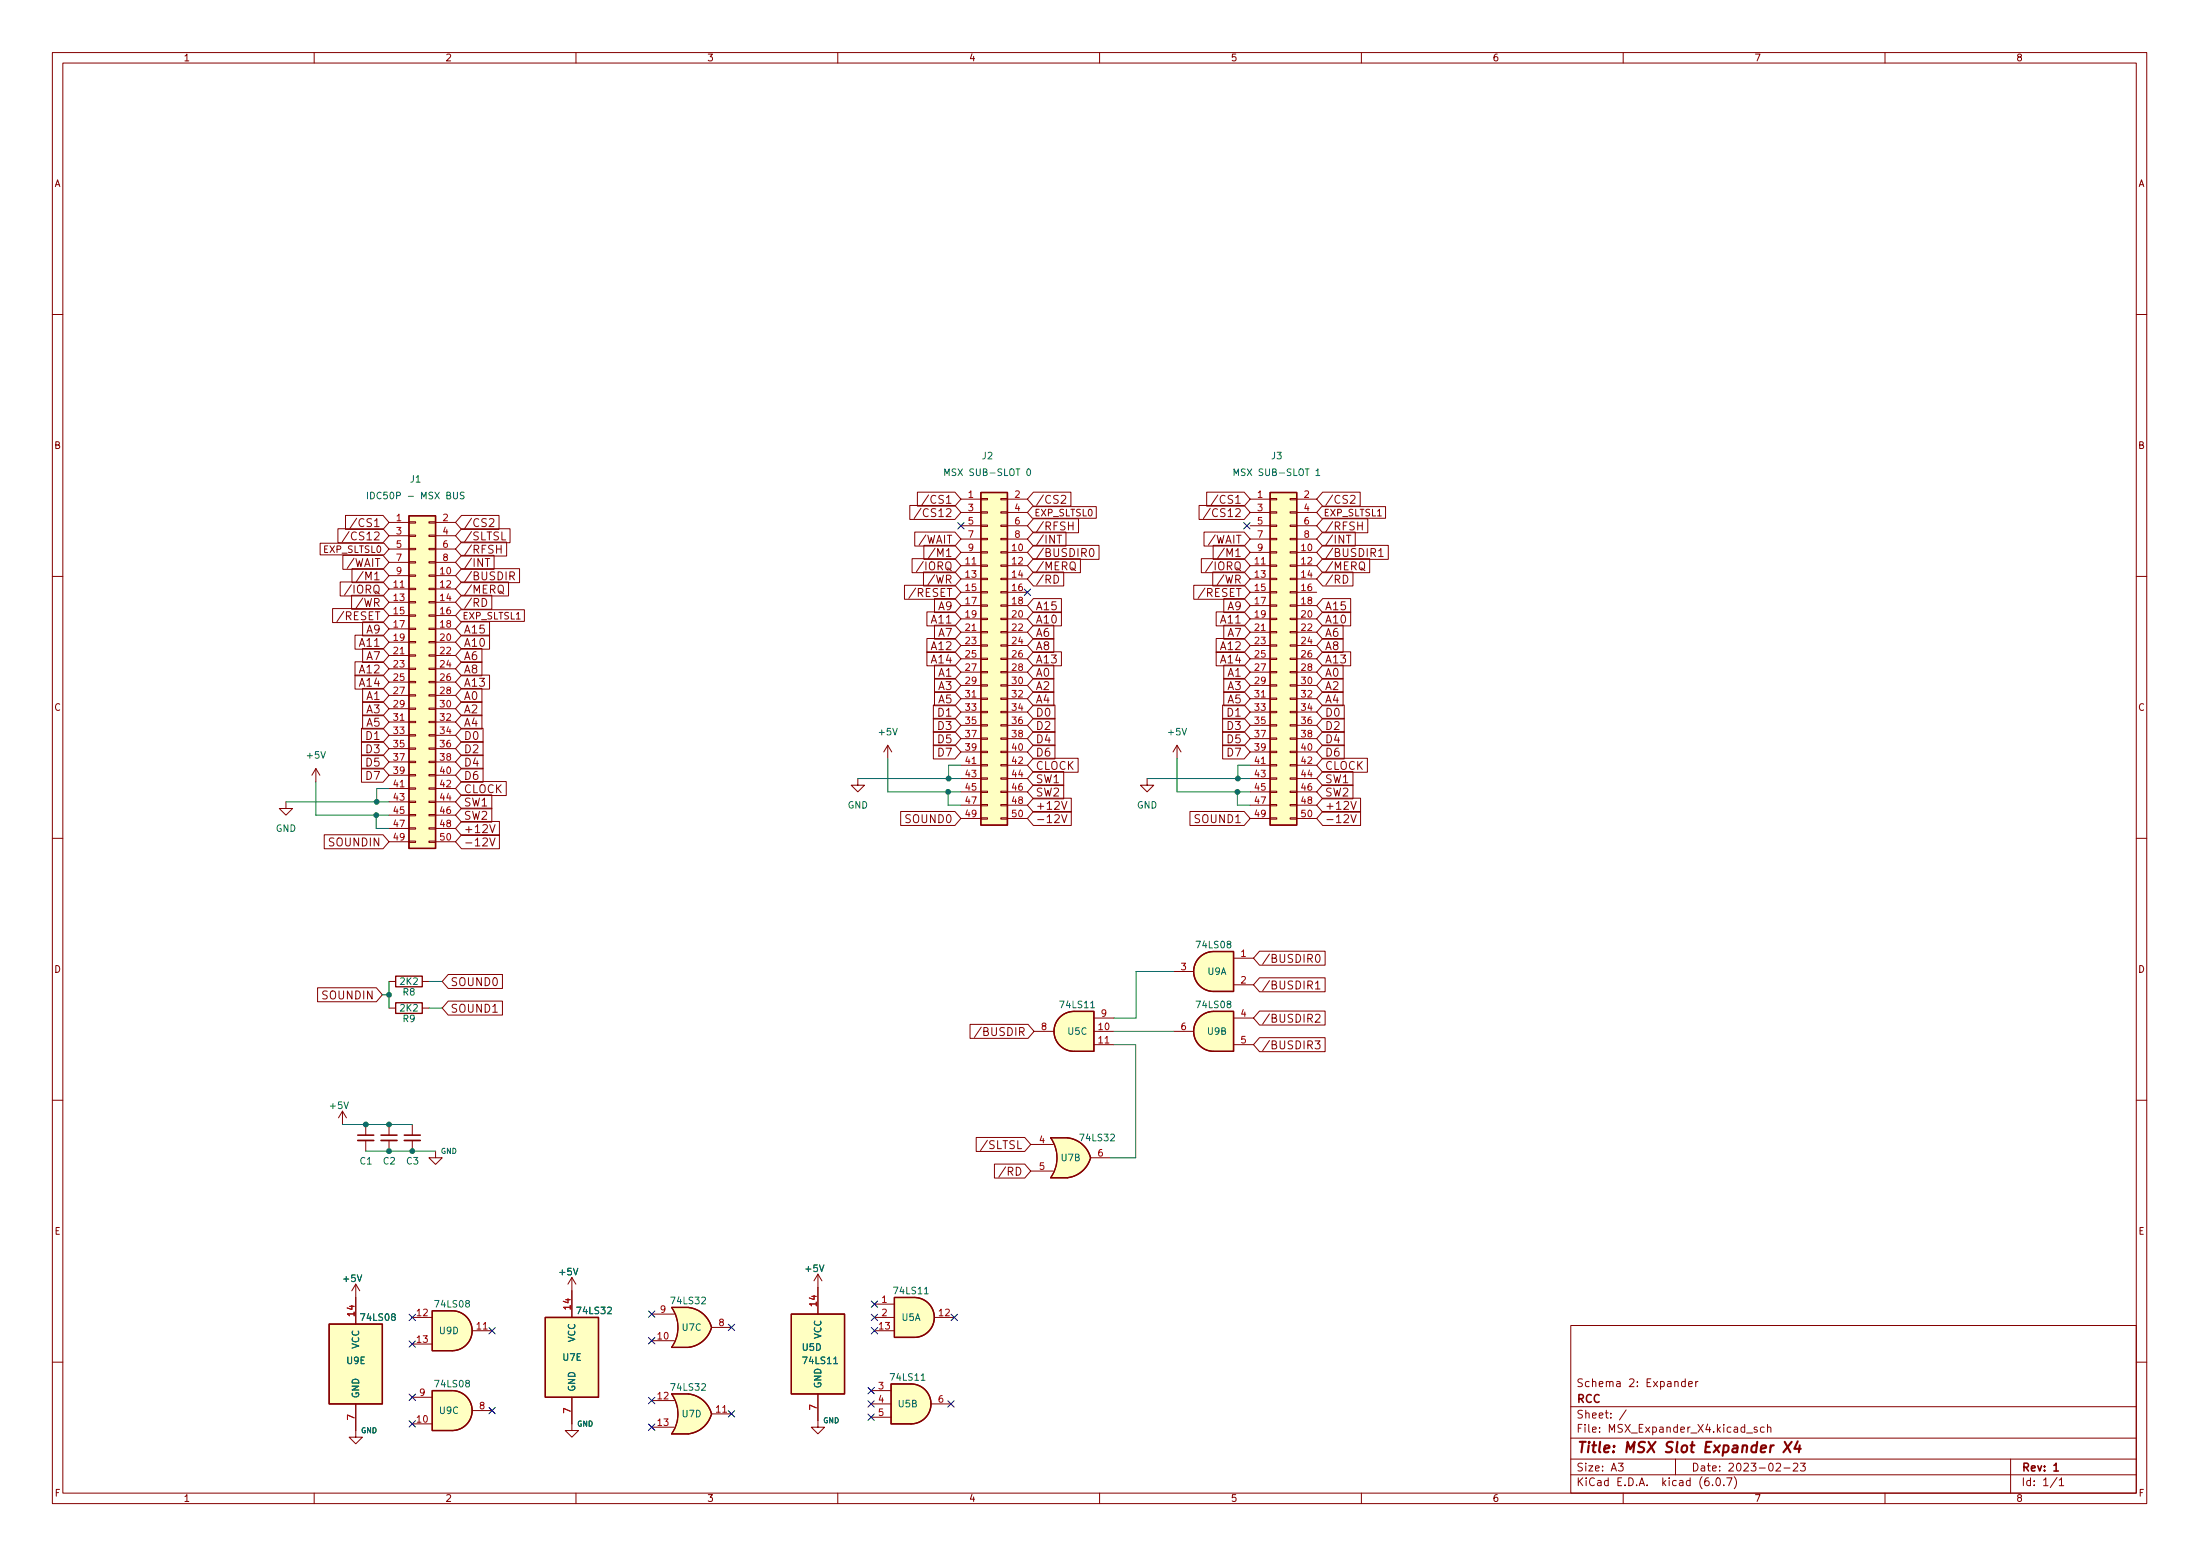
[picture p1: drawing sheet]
<svg xmlns="http://www.w3.org/2000/svg" width="420mm" height="297mm" viewBox="0 0 420 297" stroke-linecap="round" stroke-linejoin="round" font-family="sans-serif">
<g fill="none" stroke="#840000" stroke-width=".19">
<path d="M10 10h400v277h-400zM12 12h396v273h-396zM60 10v2M110 10v2M160 10v2M210 10v2M260 10v2M310 10v2M360 10v2M10 60h2M408 60h2M66 98.4h7.2l1.1 1.3-1.1 1.4h-7.2z"/>
<path d="M68.1 98.9l-1.3 2M74.3 99.7h3.8M78.1 99.6h1.3v.3h-1.3zM81.9 99.6h1.3v.3h-1.3zM83.2 99.7h3.8M88.1 98.4h7.2v2.7h-7.2l-1.1-1.4zM93.5 99.2l.5-.2 .3 .2v.2l-.9 1.1h.9M173.8 96.5h8.6l1.1 1.3-1.1 1.4h-8.6zM175.2 94h7.2l1.1 1.3-1.1 1.3h-7.2zM175.9 97l-1.3 2M177.3 94.5l-1.3 1.9M183.5 95.3h3.8"/>
<path d="M183.5 97.8h3.8M187.3 97.7h1.3v.3h-1.3zM187.3 95.2h1.3v.2h-1.3zM191.1 97.7h1.3v.3h-1.3zM191.1 95.2h1.3v.2h-1.3zM192.4 95.3h3.8M192.4 97.8h3.8M197.2 96.7h12.2v2.2h-12.2l-1-1.1zM197.4 99h8.6v2.7h-8.6l-1.2-1.3zM197.4 94h7.1v2.6h-7.1l-1.2-1.3zM202.7 94.7l.6-.1 .2 .1v.3l-.9 1.1h.9M204.9 99.6v1.6"/>
<path d="M229 96.5h8.6l1.2 1.3-1.2 1.4h-8.6zM230.5 94h7.1l1.2 1.3-1.2 1.3h-7.1zM231.1 97l-1.3 2M232.6 94.5l-1.3 1.9M238.8 95.3h3.8M238.8 97.8h3.8M242.6 97.7h1.2v.3h-1.2zM242.6 95.2h1.2v.2h-1.2zM246.4 97.7h1.2v.3h-1.2zM246.4 95.2h1.2v.2h-1.2zM247.6 95.3h3.9M247.6 97.8h3.9"/>
<path d="M252.4 96.7h12.2v2.2h-12.2l-.9-1.1zM252.6 99h8.6v2.7h-8.6l-1.1-1.3zM252.6 94h7.2v2.6h-7.2l-1.1-1.3zM257.9 94.7l.6-.1 .2 .1 .1 .3-.9 1.1h.9M260.2 99.6v1.6M10 110h2M61.1 103.7h12.2l1 1.1-1 1.1h-12.2zM63.5 116.2h9.7l1.1 1.3-1.1 1.3h-9.7zM64.5 100.9h8.7l1.1 1.4-1.1 1.3h-8.7zM65 111.1h8.2l1.1 1.3-1.1 1.4h-8.2zM65.5 106h7.7l1.1 1.4-1.1 1.3h-7.7zM66.7 101.5l-1.3 1.9"/>
<path d="M67.1 111.6l-1.3 2M67.1 113.6h6.1l1.1 1.4-1.1 1.3h-6.1zM67.2 108.6h6l1.1 1.3-1.1 1.3h-6zM69.3 118.7h3.9l1.1 1.4-1.1 1.3h-3.9zM69.4 109.1l-1.3 2M74.3 109.9h3.8M74.3 112.4h3.8M74.3 115h3.8M74.3 117.5h3.8M74.3 102.3h3.8M74.3 104.8h3.8M74.3 107.4h3.8"/>
<path d="M78.1 119.9h1.3v.3h-1.3zM78.1 117.4h1.3v.2h-1.3zM78.1 114.8h1.3v.3h-1.3zM78.1 112.3h1.3v.3h-1.3zM78.1 109.8h1.3v.2h-1.3zM78.1 107.2h1.3v.3h-1.3zM78.1 104.7h1.3v.2h-1.3zM78.1 102.1h1.3v.3h-1.3zM81.9 119.9h1.3v.3h-1.3zM81.9 117.4h1.3v.2h-1.3zM81.9 114.8h1.3v.3h-1.3zM81.9 112.3h1.3v.3h-1.3z"/>
<path d="M81.9 109.8h1.3v.2h-1.3zM81.9 107.2h1.3v.3h-1.3zM81.9 104.7h1.3v.2h-1.3zM81.9 102.1h1.3v.3h-1.3zM83.2 109.9h3.8M83.2 112.4h3.8M83.2 115h3.8M83.2 117.5h3.8M83.2 102.3h3.8M83.2 104.8h3.8M83.2 107.4h3.8M87.9 116.4h12.2v2.2h-12.2l-.9-1.1z"/>
<path d="M88.1 108.6h11.1v2.6h-11.1l-1.1-1.3zM88.1 106h6.3v2.7h-6.3l-1.1-1.3zM88.1 100.9h9.3v2.7h-9.3l-1.1-1.3zM88.1 103.5h8.7v2.6h-8.7l-1.1-1.3zM88.1 111.1h9v2.7h-9l-1.1-1.4zM88.1 113.6h5.8v2.7h-5.8l-1.1-1.3zM88.1 118.7h5.4v2.7h-5.4l-1.1-1.3zM92.1 114.2a.77 .77 0 0 1 .9 .8 .77 .77 0 0 1-.9 .8zM92.7 106.6h.8M94.8 104.8h.9M95.2 111.9a.51 .51 0 0 1 .6-.2 .51 .51 0 0 1 .3 .5v.5a.51 .51 0 0 1-.5 .6 .51 .51 0 0 1-.5-.6zM95.4 112.9l.8 .5"/>
<path d="M95.7 104.1v1.5M95.9 101.5v1.6h.7M97.4 110l.7-.1 .1-.2v-.4l-.2-.1h-.6v1.5M97.7 110l.5 .7M172.7 111.7h9.7l1.1 1.4-1.1 1.3h-9.7zM174.2 106.7h8.2l1.1 1.3-1.1 1.3h-8.2zM174.7 101.6h7.7l1.1 1.3-1.1 1.3h-7.7zM176.3 107.2l-1.3 1.9M176.4 109.2h6l1.1 1.3-1.1 1.4h-6zM176.4 104.1h6l1.1 1.3-1.1 1.4h-6zM177 116.8h5.4l1.1 1.3-1.1 1.4h-5.4zM178.5 119.4h3.9l1.1 1.3-1.1 1.3h-3.9z"/>
<path d="M178.5 114.3h3.9l1.1 1.3-1.1 1.3h-3.9zM178.6 104.6l-1.3 2M183.5 105.4h3.8M183.5 108h3.8M183.5 110.5h3.8M183.5 113.1h3.8M183.5 115.6h3.8M183.5 118.1h3.8M183.5 100.4h3.8M183.5 102.9h3.8M187.3 118h1.3v.3h-1.3zM187.3 115.5h1.3v.2h-1.3z"/>
<path d="M187.3 112.9h1.3v.3h-1.3zM187.3 110.4h1.3v.3h-1.3zM187.3 107.9h1.3v.2h-1.3zM187.3 105.3h1.3v.3h-1.3zM187.3 102.8h1.3v.2h-1.3zM187.3 100.2h1.3v.3h-1.3zM191.1 118h1.3v.3h-1.3zM191.1 115.5h1.3v.2h-1.3zM191.1 112.9h1.3v.3h-1.3zM191.1 110.4h1.3v.3h-1.3zM191.1 107.9h1.3v.2h-1.3zM191.1 105.3h1.3v.3h-1.3z"/>
<path d="M191.1 102.8h1.3v.2h-1.3zM191.1 100.2h1.3v.3h-1.3zM192.4 105.4h3.8M192.4 108h3.8M192.4 110.5h3.8M192.4 113.1h3.8M192.4 115.6h3.8M192.4 118.1h3.8M192.4 100.4h3.8M192.4 102.9h3.8M197.4 116.8h5.3v2.7h-5.3l-1.2-1.4zM197.4 109.2h5.7v2.7h-5.7l-1.2-1.4z"/>
<path d="M197.4 119.4h3.9v2.6h-3.9l-1.2-1.3zM197.4 114.3h5.3v2.6h-5.3l-1.2-1.3zM197.4 101.6h6.2v2.6h-6.2l-1.2-1.3zM197.4 104.1h12.5v2.7h-12.5l-1.2-1.4zM197.4 106.7h8.9v2.6h-8.9l-1.2-1.3zM201.3 109.8a.77 .77 0 0 1 .9 .8 .77 .77 0 0 1-.9 .7zM201.9 102.2h.8M204.1 100.4h.8M204.4 107.5a.51 .51 0 0 1 .6-.2 .51 .51 0 0 1 .4 .5v.5a.51 .51 0 0 1-.5 .5 .51 .51 0 0 1-.6-.5zM204.6 108.4l.8 .5M208.2 104.9l.2-.2a.81 .81 0 0 1 .5 .8 .81 .81 0 0 1-.5 .7l-.2-.1-.2-.4zM228 111.7h9.6l1.2 1.4-1.2 1.3h-9.6z"/>
<path d="M229.4 106.7h8.2l1.2 1.3-1.2 1.3h-8.2zM229.9 101.6h7.7l1.2 1.3-1.2 1.3h-7.7zM231.6 107.2l-1.3 1.9M231.6 109.2h6l1.2 1.3-1.2 1.4h-6zM231.7 104.1h5.9l1.2 1.3-1.2 1.4h-5.9zM232.3 116.8h5.3l1.2 1.3-1.2 1.4h-5.3zM233.7 114.3h3.9l1.2 1.3-1.2 1.3h-3.9zM233.7 119.4h3.9l1.2 1.3-1.2 1.3h-3.9zM233.8 104.6l-1.3 2M238.8 105.4h3.8M238.8 108h3.8M238.8 110.5h3.8"/>
<path d="M238.8 113.1h3.8M238.8 115.6h3.8M238.8 118.1h3.8M238.8 100.4h3.8M238.8 102.9h3.8M242.6 118h1.2v.3h-1.2zM242.6 115.5h1.2v.2h-1.2zM242.6 112.9h1.2v.3h-1.2zM242.6 110.4h1.2v.3h-1.2zM242.6 107.9h1.2v.2h-1.2zM242.6 105.3h1.2v.3h-1.2zM242.6 102.8h1.2v.2h-1.2z"/>
<path d="M242.6 100.2h1.2v.3h-1.2zM246.4 118h1.2v.3h-1.2zM246.4 115.5h1.2v.2h-1.2zM246.4 112.9h1.2v.3h-1.2zM246.4 110.4h1.2v.3h-1.2zM246.4 107.9h1.2v.2h-1.2zM246.4 105.3h1.2v.3h-1.2zM246.4 102.8h1.2v.2h-1.2zM246.4 100.2h1.2v.3h-1.2zM247.6 105.4h3.9M247.6 108h3.9M247.6 110.5h3.9"/>
<path d="M247.6 113.1h3.9M247.6 115.6h3.9M247.6 118.1h3.9M247.6 100.4h3.9M247.6 102.9h3.9M252.6 114.3h5.4v2.6h-5.4l-1.1-1.3zM252.6 119.4h3.9v2.6h-3.9l-1.1-1.3zM252.6 116.8h5.4v2.7h-5.4l-1.1-1.4zM252.6 101.6h6.2v2.6h-6.2l-1.1-1.3zM252.6 104.1h12.5v2.7h-12.5l-1.1-1.4zM252.6 106.7h9v2.6h-9l-1.1-1.3zM252.6 109.2h5.8v2.7h-5.8l-1.1-1.4z"/>
<path d="M256.5 109.8a.77 .77 0 0 1 .9 .8 .77 .77 0 0 1-.9 .7zM257.1 102.2h.9M259.3 100.4h.9M259.8 107.3a.51 .51 0 0 1 .5 0 .51 .51 0 0 1 .3 .5v.5a.51 .51 0 0 1-.5 .5 .51 .51 0 0 1-.5-.5v-.5zM259.9 108.4l.8 .5M263.3 105.2l.4-.5v1.5M263.3 106.2h.9M408 110h2M67.8 126.3h5.4l1.1 1.4-1.1 1.3h-5.4zM67.8 121.3h5.4l1.1 1.3-1.1 1.3h-5.4zM67.8 128.9h5.4l1.1 1.3-1.1 1.3h-5.4zM69 139h4.2l1.1 1.4-1.1 1.3h-4.2z"/>
<path d="M69.3 136.5h3.9l1.1 1.3-1.1 1.4h-3.9zM69.3 134h3.9l1.1 1.3-1.1 1.3h-3.9zM69.3 131.4h3.9l1.1 1.4-1.1 1.3h-3.9zM69.3 123.8h3.9l1.1 1.3-1.1 1.4h-3.9zM74.3 120.1h3.8M74.3 122.6h3.8M74.3 125.1h3.8M74.3 127.7h3.8M74.3 130.2h3.8M74.3 132.8h3.8M74.3 135.3h3.8M74.3 137.8h3.8"/>
<path d="M78.1 137.7h1.3v.3h-1.3zM78.1 135.2h1.3v.2h-1.3zM78.1 132.6h1.3v.3h-1.3zM78.1 130.1h1.3v.2h-1.3zM78.1 127.5h1.3v.3h-1.3zM78.1 125h1.3v.3h-1.3zM78.1 122.5h1.3v.2h-1.3zM81.9 137.7h1.3v.3h-1.3zM81.9 135.2h1.3v.2h-1.3zM81.9 132.6h1.3v.3h-1.3zM81.9 130.1h1.3v.2h-1.3zM81.9 127.5h1.3v.3h-1.3z"/>
<path d="M81.9 125h1.3v.3h-1.3zM81.9 122.5h1.3v.2h-1.3zM83.2 120.1h3.8M83.2 122.6h3.8M83.2 125.1h3.8M83.2 127.7h3.8M83.2 130.2h3.8M83.2 132.8h3.8M83.2 135.3h3.8M83.2 137.8h3.8M88.1 131.4h3.9v2.7h-3.9l-1.1-1.3zM88.1 134h3.9v2.6h-3.9l-1.1-1.3z"/>
<path d="M88.1 139h4.2v2.7h-4.2l-1.1-1.3zM88.1 136.5h3.9v2.7h-3.9l-1.1-1.4zM88.1 128.9h5.4v2.6h-5.4l-1.1-1.3zM88.1 123.8h3.9v2.7h-3.9l-1.1-1.4zM88.1 121.3h5.4v2.6h-5.4l-1.1-1.3zM88.1 126.3h3.9v2.7h-3.9l-1.1-1.3zM177 124.4h5.4l1.1 1.4-1.1 1.3h-5.4zM177 121.9h5.4l1.1 1.3-1.1 1.4h-5.4zM178.3 139.7h4.1l1.1 1.3-1.1 1.3h-4.1zM178.3 137.1h4.1l1.1 1.4-1.1 1.3h-4.1zM178.3 134.6h4.1l1.1 1.3-1.1 1.4h-4.1zM178.5 132.1h3.9l1.1 1.3-1.1 1.3h-3.9z"/>
<path d="M178.5 129.5h3.9l1.1 1.3-1.1 1.4h-3.9zM178.5 127h3.9l1.1 1.3-1.1 1.3h-3.9zM183.5 120.7h3.8M183.5 123.2h3.8M183.5 125.8h3.8M183.5 128.3h3.8M183.5 130.8h3.8M183.5 133.4h3.8M183.5 135.9h3.8M183.5 138.5h3.8M187.3 138.3h1.3v.3h-1.3zM187.3 135.8h1.3v.3h-1.3z"/>
<path d="M187.3 133.3h1.3v.2h-1.3zM187.3 130.7h1.3v.3h-1.3zM187.3 128.2h1.3v.2h-1.3zM187.3 125.6h1.3v.3h-1.3zM187.3 123.1h1.3v.3h-1.3zM187.3 120.6h1.3v.2h-1.3zM191.1 138.3h1.3v.3h-1.3zM191.1 135.8h1.3v.3h-1.3zM191.1 133.3h1.3v.2h-1.3zM191.1 130.7h1.3v.3h-1.3zM191.1 128.2h1.3v.2h-1.3zM191.1 125.6h1.3v.3h-1.3z"/>
<path d="M191.1 123.1h1.3v.3h-1.3zM191.1 120.6h1.3v.2h-1.3zM192.4 120.7h3.8M192.4 123.2h3.8M192.4 125.8h3.8M192.4 128.3h3.8M192.4 130.8h3.8M192.4 133.4h3.8M192.4 135.9h3.8M192.4 138.5h3.8M197.4 132.1h3.9v2.6h-3.9l-1.2-1.3zM197.4 129.5h3.9v2.7h-3.9l-1.2-1.4z"/>
<path d="M197.4 139.7h4.1v2.6h-4.1l-1.2-1.3zM197.4 124.4h5.3v2.7h-5.3l-1.2-1.3zM197.4 134.6h4.1v2.7h-4.1l-1.2-1.4zM197.4 127h3.9v2.6h-3.9l-1.2-1.3zM197.4 137.1h4.1v2.7h-4.1l-1.2-1.3zM197.4 121.9h3.9v2.7h-3.9l-1.2-1.4zM232.3 124.4h5.3l1.2 1.4-1.2 1.3h-5.3zM232.3 121.9h5.3l1.2 1.3-1.2 1.4h-5.3zM233.5 139.7h4.1l1.2 1.3-1.2 1.3h-4.1zM233.5 134.6h4.1l1.2 1.3-1.2 1.4h-4.1zM233.5 137.1h4.1l1.2 1.4-1.2 1.3h-4.1zM233.7 127h3.9l1.2 1.3-1.2 1.3h-3.9z"/>
<path d="M233.7 129.5h3.9l1.2 1.3-1.2 1.4h-3.9zM233.7 132.1h3.9l1.2 1.3-1.2 1.3h-3.9zM238.8 120.7h3.8M238.8 123.2h3.8M238.8 125.8h3.8M238.8 128.3h3.8M238.8 130.8h3.8M238.8 133.4h3.8M238.8 135.9h3.8M238.8 138.5h3.8M242.6 138.3h1.2v.3h-1.2zM242.6 135.8h1.2v.3h-1.2z"/>
<path d="M242.6 133.3h1.2v.2h-1.2zM242.6 130.7h1.2v.3h-1.2zM242.6 128.2h1.2v.2h-1.2zM242.6 125.6h1.2v.3h-1.2zM242.6 123.1h1.2v.3h-1.2zM242.6 120.6h1.2v.2h-1.2zM246.4 138.3h1.2v.3h-1.2zM246.4 135.8h1.2v.3h-1.2zM246.4 133.3h1.2v.2h-1.2zM246.4 130.7h1.2v.3h-1.2zM246.4 128.2h1.2v.2h-1.2zM246.4 125.6h1.2v.3h-1.2z"/>
<path d="M246.4 123.1h1.2v.3h-1.2zM246.4 120.6h1.2v.2h-1.2zM247.6 120.7h3.9M247.6 123.2h3.9M247.6 125.8h3.9M247.6 128.3h3.9M247.6 130.8h3.9M247.6 133.4h3.9M247.6 135.9h3.9M247.6 138.5h3.9M252.6 127h3.9v2.6h-3.9l-1.1-1.3zM252.6 124.4h5.4v2.7h-5.4l-1.1-1.3z"/>
<path d="M252.6 121.9h3.9v2.7h-3.9l-1.1-1.4zM252.6 129.5h3.9v2.7h-3.9l-1.1-1.4zM252.6 137.1h4.1v2.7h-4.1l-1.1-1.3zM252.6 132.1h3.9v2.6h-3.9l-1.1-1.3zM252.6 139.7h4.1v2.6h-4.1l-1.1-1.3zM252.6 134.6h4.1v2.7h-4.1l-1.1-1.4zM54.6 153.1v1.2h1.3l-1.3 1.3-1.3-1.3h1.3M60.3 146.7l-.7 1.3M60.3 146.7v2.6M60.3 146.7l.8 1.3M61.9 159.4h11.3l1.1 1.3-1.1 1.3h-11.3zM69 141.6h4.2l1.1 1.3-1.1 1.3h-4.2z"/>
<path d="M69 144.1h4.2l1.1 1.4-1.1 1.3h-4.2zM69 146.7h4.2l1.1 1.3-1.1 1.3h-4.2zM74.3 140.4h3.8M74.3 142.9h3.8M74.3 145.5h3.8M74.3 148h3.8M74.3 150.5h3.8M74.3 153.1h3.8M74.3 155.6h3.8M74.3 158.2h3.8M78.1 158h1.3v.3h-1.3zM78.1 155.5h1.3v.2h-1.3z"/>
<path d="M78.1 152.9h1.3v.3h-1.3zM78.1 150.4h1.3v.3h-1.3zM78.1 147.9h1.3v.2h-1.3zM78.1 145.3h1.3v.3h-1.3zM78.1 142.8h1.3v.2h-1.3zM78.1 140.2h1.3v.3h-1.3zM81.9 158h1.3v.3h-1.3zM81.9 155.5h1.3v.2h-1.3zM81.9 152.9h1.3v.3h-1.3zM81.9 150.4h1.3v.3h-1.3zM81.9 147.9h1.3v.2h-1.3zM81.9 145.3h1.3v.3h-1.3z"/>
<path d="M81.9 142.8h1.3v.2h-1.3zM81.9 140.2h1.3v.3h-1.3zM83.2 140.4h3.8M83.2 142.9h3.8M83.2 145.5h3.8M83.2 148h3.8M83.2 150.5h3.8M83.2 153.1h3.8M83.2 155.6h3.8M83.2 158.2h3.8M88.1 149.2h8.6v2.7h-8.6l-1.1-1.4zM88.1 146.7h4.2v2.6h-4.2l-1.1-1.3z"/>
<path d="M88.1 144.1h4.2v2.7h-4.2l-1.1-1.3zM88.1 141.6h4.2v2.6h-4.2l-1.1-1.3zM88.1 156.8h7.3v2.7h-7.3l-1.1-1.3zM88.1 159.4h7.3v2.6h-7.3l-1.1-1.3zM88.1 151.7h5.8v2.7h-5.8l-1.1-1.3zM88.1 154.3h5.8v2.6h-5.8l-1.1-1.3zM93.5 157.4l.5 1.6 .5-1.6M93.5 160l.5 1.5 .5-1.5M163.8 148.6v1.3h1.3l-1.3 1.3-1.2-1.3h1.2M169.5 142.3l-.7 1.2M169.5 142.3v2.5M169.5 142.3l.8 1.2"/>
<path d="M172 154.9h10.4l1.1 1.3-1.1 1.4h-10.4zM178.3 142.2h4.1l1.1 1.3-1.1 1.4h-4.1zM183.5 141h3.8M183.5 143.5h3.8M183.5 146.1h3.8M183.5 148.6h3.8M183.5 151.2h3.8M183.5 153.7h3.8M183.5 156.2h3.8M187.3 156.1h1.3v.3h-1.3zM187.3 153.6h1.3v.2h-1.3zM187.3 151h1.3v.3h-1.3z"/>
<path d="M187.3 148.5h1.3v.3h-1.3zM187.3 146h1.3v.2h-1.3zM187.3 143.4h1.3v.3h-1.3zM187.3 140.9h1.3v.2h-1.3zM191.1 156.1h1.3v.3h-1.3zM191.1 153.6h1.3v.2h-1.3zM191.1 151h1.3v.3h-1.3zM191.1 148.5h1.3v.3h-1.3zM191.1 146h1.3v.2h-1.3zM191.1 143.4h1.3v.3h-1.3zM191.1 140.9h1.3v.2h-1.3zM192.4 141h3.8"/>
<path d="M192.4 143.5h3.8M192.4 146.1h3.8M192.4 148.6h3.8M192.4 151.2h3.8M192.4 153.7h3.8M192.4 156.2h3.8M197.4 154.9h7.2v2.7h-7.2l-1.2-1.4zM197.4 149.8h5.7v2.7h-5.7l-1.2-1.3zM197.4 152.4h7.2v2.6h-7.2l-1.2-1.3zM197.4 147.3h5.7v2.7h-5.7l-1.2-1.4zM197.4 142.2h4.1v2.7h-4.1l-1.2-1.4zM197.4 144.8h8.5v2.6h-8.5l-1.2-1.3z"/>
<path d="M202.7 155.5l.6 1.5 .5-1.5M202.7 153l.6 1.5 .5-1.5M219.1 148.6v1.3h1.2l-1.2 1.3-1.3-1.3h1.3M224.8 142.3l-.8 1.2M224.8 142.3v2.5M224.8 142.3l.8 1.2M227.3 154.9h10.3l1.2 1.3-1.2 1.4h-10.3zM233.5 142.2h4.1l1.2 1.3-1.2 1.4h-4.1zM238.8 141h3.8M238.8 143.5h3.8M238.8 146.1h3.8M238.8 148.6h3.8"/>
<path d="M238.8 151.2h3.8M238.8 153.7h3.8M238.8 156.2h3.8M242.6 156.1h1.2v.3h-1.2zM242.6 153.6h1.2v.2h-1.2zM242.6 151h1.2v.3h-1.2zM242.6 148.5h1.2v.3h-1.2zM242.6 146h1.2v.2h-1.2zM242.6 143.4h1.2v.3h-1.2zM242.6 140.9h1.2v.2h-1.2zM246.4 156.1h1.2v.3h-1.2zM246.4 153.6h1.2v.2h-1.2z"/>
<path d="M246.4 151h1.2v.3h-1.2zM246.4 148.5h1.2v.3h-1.2zM246.4 146h1.2v.2h-1.2zM246.4 143.4h1.2v.3h-1.2zM246.4 140.9h1.2v.2h-1.2zM247.6 141h3.9M247.6 143.5h3.9M247.6 146.1h3.9M247.6 148.6h3.9M247.6 151.2h3.9M247.6 153.7h3.9M247.6 156.2h3.9"/>
<path d="M252.6 142.2h4.1v2.7h-4.1l-1.1-1.4zM252.6 144.8h8.5v2.6h-8.5l-1.1-1.3zM252.6 154.9h7.2v2.7h-7.2l-1.1-1.4zM252.6 152.4h7.2v2.6h-7.2l-1.1-1.3zM252.6 149.8h5.8v2.7h-5.8l-1.1-1.3zM252.6 147.3h5.8v2.7h-5.8l-1.1-1.4zM258 155.5l.5 1.5 .5-1.5M258 153l.5 1.5 .5-1.5M10 160h2M74.3 160.7h3.8M78.1 160.6h1.3v.2h-1.3zM81.9 160.6h1.3v.2h-1.3z"/>
<path d="M83.2 160.7h3.8M408 160h2M60.7 188.6h11.2l1.1 1.3-1.1 1.3h-11.2zM74.3 192.4h1.3M74.3 187.4h1.3M80.6 192.4h1.3M80.6 187.4h1.3M85.6 186h10.4v2.7h-10.4l-1.1-1.3zM85.6 191.1h10.4v2.7h-10.4l-1.1-1.4zM185.3 195.6h11l1.2 1.3-1.2 1.3h-11zM187.4 196.1l-1.3 1.9M197.5 196.9h3.8"/>
<path d="M208.9 194.3h3.8M208.9 199.4h3.8M208.9 196.9h3.8M224.2 196.9h3.8M224.2 185.5h3.8M235.6 194.3h3.8M235.6 199.4h3.8M235.6 182.9h3.8M235.6 188h3.8M240.5 181.6h12.6v2.7h-12.6l-1.1-1.4zM240.5 193h12.6v2.7h-12.6l-1.1-1.4zM240.5 186.7h12.6v2.6h-12.6l-1.1-1.3z"/>
<path d="M240.5 198.1h12.6v2.7h-12.6l-1.1-1.4zM251.2 198.7h.9l-.5 .6 .4 .1v.7l-.2 .1-.6-.1M251.2 193.8l.6-.2 .2 .2 .1 .3-.9 1h.9M251.2 187.7l.5-.4v1.5M251.2 188.8h.9M251.4 182.3l.2-.1a.81 .81 0 0 1 .5 .8 .81 .81 0 0 1-.5 .7l-.2-.1-.2-.5zM10 210h2M65.4 212.1l-.8 1.3M65.4 212.1v2.6M65.4 212.1l.8 1.3M69.8 214.7v2M69.8 217.7v2"/>
<path d="M74.3 214.7v2M74.3 217.7v2M78.7 214.7v2M78.7 217.7v2M83.2 219.7v1.3h1.3l-1.3 1.3-1.3-1.3h1.3M186.4 217.1h9.3l1.1 1.4-1.1 1.3h-9.3zM196.8 218.5h4.4M203.8 217.2h-3.1a6.6 6.6 0 0 1 0 7.6h3.1M408 210h2M189.9 222.2h5.8l1.1 1.4-1.1 1.3h-5.8zM192.1 222.8l-1.3 1.9M196.8 223.6h4.4"/>
<path d="M208.3 221h3.8M67.9 245.1v7.7M67.9 245.1l-.7 1.3M67.9 245.1l.8 1.3M78.7 251.5h3.8M78.7 256.6h3.8M90.2 254h3.8M109.2 243.9l-.7 1.2M109.2 243.9v7.6M109.2 243.9l.8 1.2M124.5 255.9h4.3M124.5 250.9h4.3"/>
<path d="M131.4 249.6h-3.1a6.6 6.6 0 0 1 0 7.6h3.1M135.9 253.4h3.8M156.2 243.2l-.8 1.3M156.2 243.2v7.7M156.2 243.2l.8 1.3M167 249h3.8M167 251.5h3.8M167 254h3.8M178.4 251.5h3.8M300 253h108v32h-108zM10 260h2M67.9 268v6.4h1.3l-1.3 1.2-1.2-1.2h1.2"/>
<path d="M78.7 271.8h3.8M78.7 266.7h3.8M90.2 269.3h3.8M109.2 266.7v6.4h1.3l-1.3 1.3-1.3-1.3h1.3M124.5 267.4h4.3M124.5 272.5h4.3M131.4 266.1h-3.1a6.6 6.6 0 0 1 0 7.6h3.1M135.9 269.9h3.8M156.2 266.1v6.4h1.3l-1.3 1.2-1.3-1.2h1.3M166.4 265.5h3.8M166.4 268h3.8M166.4 270.5h3.8"/>
<path d="M177.8 268h3.8M300 278.5h108M300 274.5h108M300 268.5h108M309.1 279.3h.9l-.5 .6 .4 .1v.7l-.2 .1-.6-.1M310.6 269.1l-1.3 2M320 278.5v3M321.9 263.8l-.5-.1-.3 .3 .2 .6h.6M321.9 263.2v1.5M322.5 264.2l.7-.1-.1-.3-.4-.1-.2 .2 .1 .7h.5M323.8 263.7v1M324.3 263.7l-.3 .1-.2 .2"/>
<path d="M333.6 273.6h1.1M335.6 272.5l-.4-.1-.2 .2 .1 .2 .5 .2v.3h-.6M336.9 272.5l-.4-.1-.3 .3 .2 .6h.5M337.6 272.6l.2-.2 .3 .1 .1 .9M337.6 271.9v1.5M339.2 279.5l.6-.2 .2 .2 .1 .2-1 1.1h1M342.5 279.5l.6-.2 .2 .2 .1 .2-1 1.1h1M343.8 279.3h1l-.5 .6 .4 .1v.7l-.2 .1-.7-.1M384 278.5v6.5M408 260h2M60 285v2M110 285v2"/>
<path d="M160 285v2M210 285v2M260 285v2M300 281.5h108M310 285v2M327.1 283.5v.1M327.9 282.2l.2-.1a.8 .8 0 0 1 .5 .8 .8 .8 0 0 1-.5 .7 1 1 0 0 1-.2-1.4zM329.2 283.5v.1M329.8 282.1h1l-.7 1.5M331.2 281.9a1.72 1.72 0 0 1 0 2.3M340.7 280.2h1.2M360 285v2"/>
<path d="M392.9 282l-1.3 2M393.3 282.5l.4-.4v1.5M393.3 283.6h.8"/>
</g>
<path d="M68.3 216.7h3.1M72.8 216.7h3M77.2 216.7h3.1M392.3 279.7l.4-.4v1.5M392.3 280.8h.8" fill="none" stroke="#840000" stroke-width=".3"/>
<path d="M340.8 275.2l1.1 2M342.2 275.2l-1.6 2M343.3 275.1l-.6 1.5h1.2M343.7 275.9l-.2 1.3" fill="none" stroke="#840000" stroke-width=".4"/>
<g fill="#ffffc2" stroke="#ffffc2" stroke-width=".19">
<path d="M151.1 250.9h10.2v15.2h-10.2z"/>
<path d="M62.9 252.8h10.1v15.2h-10.1z"/>
<path d="M174 264.2a3.8 3.8 0 0 1 3.8 3.8 3.8 3.8 0 0 1-3.8 3.8z"/>
<path d="M170.2 264.2h3.8v7.6h-3.8z"/>
<path d="M174.6 247.7a3.8 3.8 0 0 1 3.8 3.8 3.8 3.8 0 0 1-3.8 3.8z"/>
<path d="M170.8 247.7h3.8v7.6h-3.8z"/>
<path d="M86.4 265.5a3.8 3.8 0 0 1 3.8 3.8 3.8 3.8 0 0 1-3.8 3.8z"/>
<path d="M82.5 265.5h3.9v7.6h-3.9z"/>
<path d="M104.1 251.5h10.2v15.2h-10.2z"/>
<path d="M86.4 250.2a3.8 3.8 0 0 1 3.8 3.8 3.8 3.8 0 0 1-3.8 3.8z"/>
<path d="M82.5 250.2h3.9v7.6h-3.9z"/>
<path d="M229.1 194.2a3.8 3.8 0 0 1 2.7-1.1v7.6a3.8 3.8 0 0 1-3.5-2.4 3.8 3.8 0 0 1 .8-4.1z"/>
<path d="M231.8 193.1h3.8v7.6h-3.8z"/>
<path d="M229.1 182.8a3.8 3.8 0 0 1 2.7-1.2v7.7a3.8 3.8 0 0 1-3.5-2.4 3.8 3.8 0 0 1 .8-4.1z"/>
<path d="M231.8 181.6h3.8v7.7h-3.8z"/>
<path d="M130.9 268.6l5 1.3a5.2 5.2 0 0 1-4.4 3.8z"/>
<path d="M128.3 273.7h3.1z"/>
<path d="M128.3 266.1h3.1z"/>
<path d="M128.3 266.1h3.1v7.6h-3.1a6.7 6.7 0 0 0 0-7.6z"/>
<path d="M131.5 266.1a5.1 5.1 0 0 1 4.4 3.8l-5 1.3z"/>
<path d="M130.9 252.1l5 1.3a5.2 5.2 0 0 1-4.4 3.8z"/>
<path d="M128.3 257.2h3.1z"/>
<path d="M128.3 249.6h3.1z"/>
<path d="M128.3 249.6h3.1v7.6h-3.1a6.7 6.7 0 0 0 0-7.6z"/>
<path d="M131.5 249.6a5.1 5.1 0 0 1 4.4 3.8l-5 1.3z"/>
<path d="M78.1 98.5h5.1v63.5h-5.1z"/>
<path d="M187.3 94h5.1v63.5h-5.1z"/>
<path d="M242.6 94h5v63.5h-5z"/>
<path d="M203.3 219.7l5 1.3a5.2 5.2 0 0 1-4.4 3.8z"/>
<path d="M200.7 224.8h3.1z"/>
<path d="M200.7 217.2h3.1z"/>
<path d="M200.7 217.2h3.1v7.6h-3.1a6.7 6.7 0 0 0 0-7.6z"/>
<path d="M203.9 217.2a5.1 5.1 0 0 1 4.4 3.8l-5 1.3z"/>
<path d="M202.4 194.2a3.8 3.8 0 0 1 2.7-1.1v7.6a3.8 3.8 0 0 1-3.5-2.4 3.8 3.8 0 0 1 .8-4.1z"/>
<path d="M205.1 193.1h3.8v7.6h-3.8z"/>
</g>
<g fill="none" stroke="#840000" stroke-width=".25">
<path d="M78.1 98.5h5.1v63.5h-5.1zM187.3 94h5.1v63.5h-5.1zM242.6 94h5v63.5h-5zM75.6 191.4h5v2.1h-5zM75.6 186.3h5v2.1h-5zM202.4 194.2a3.8 3.8 0 0 1 2.7-1.1h3.8v7.6h-3.8a3.8 3.8 0 0 1-3.5-2.4 3.8 3.8 0 0 1 .8-4.1zM229.1 194.2a3.8 3.8 0 0 1 2.7-1.1h3.8v7.6h-3.8a3.8 3.8 0 0 1-3.5-2.4 3.8 3.8 0 0 1 .8-4.1zM229.1 182.8a3.8 3.8 0 0 1 2.7-1.2h3.8v7.7h-3.8a3.8 3.8 0 0 1-3.5-2.4 3.8 3.8 0 0 1 .8-4.1zM203.8 217.2h-3.1a6.6 6.6 0 0 1 0 7.6h3.1M203.9 217.2a5.1 5.1 0 0 1 4.4 3.8 5.2 5.2 0 0 1-4.4 3.8M62.9 252.8h10.1v15.2h-10.1zM82.5 250.2h3.9a3.8 3.8 0 0 1 3.8 3.8 3.8 3.8 0 0 1-3.8 3.8h-3.9z"/>
<path d="M104.1 251.5h10.2v15.2h-10.2zM131.4 249.6h-3.1a6.6 6.6 0 0 1 0 7.6h3.1M131.5 249.6a5.1 5.1 0 0 1 4.4 3.8 5.2 5.2 0 0 1-4.4 3.8M151.1 250.9h10.2v15.2h-10.2zM174.6 247.7h-3.8v7.6h3.8M174.6 247.7a3.8 3.8 0 0 1 3.8 3.8 3.8 3.8 0 0 1-3.8 3.8M82.5 265.5h3.9a3.8 3.8 0 0 1 3.8 3.8 3.8 3.8 0 0 1-3.8 3.8h-3.9zM131.4 266.1h-3.1a6.6 6.6 0 0 1 0 7.6h3.1M131.5 266.1a5.1 5.1 0 0 1 4.4 3.8 5.2 5.2 0 0 1-4.4 3.8M170.2 264.2h3.8a3.8 3.8 0 0 1 3.8 3.8 3.8 3.8 0 0 1-3.8 3.8h-3.8z"/>
</g>
<path d="M70.2 94v1.2M70.8 94a.64 .64 0 0 1 .7 .6 .64 .64 0 0 1-.7 .6zM88.6 94h-.5l-.1 .1v.3l.5 .3 .1 .3-.2 .2h-.5M180.4 90.8v-1.3l.5 .9 .4-.9v1.3M196.2 89.6l.2-.1a.68 .68 0 0 1 .4 .6 .68 .68 0 0 1-.4 .7l-.3-.5zM235.7 90.8v-1.3l.4 .9 .4-.9v1.3M251.3 89.9l.4-.4v1.3M251.3 90.8h.8M208.3 192.4h.7M176.6 247h.7M159.2 260.3h.7M175.9 263.5h.8" fill="none" stroke="#006464" stroke-width=".19"/>
<path d="M68.3 217.7h3.1M72.8 217.7h3M77.2 217.7h3.1" fill="none" stroke="#840000" stroke-width=".33"/>
<g fill="none" stroke="#009600" stroke-width=".19">
<path d="M54.6 153.1h19.7M60.3 149.3v6.3h14M71.9 155.6v2.6h2.4M74.3 150.5h-2.4v2.6M163.8 148.6h19.7M169.5 144.8v6.4h14M181.1 151.2v2.5h2.4M183.5 146.1h-2.3v2.5M219.1 148.6h19.7M224.8 144.8v6.4h14M236.3 151.2v2.5h2.5M238.8 146.1h-2.4v2.5"/>
<path d="M73 189.9h1.3M74.3 187.4v5M81.9 187.4h2.6M81.9 192.4h2.6M212.7 199.4h4.2v21.6h-4.8M212.7 196.9h11.5M224.2 185.5h-7.2v8.8h-4.3M65.4 214.7h13.3M69.8 219.7h13.4"/>
</g>
<g fill="none" stroke="#000084" stroke-width=".19">
<path d="M182.9 99.8l1.2 1.2M184.1 99.8l-1.2 1.2M237.5 99.8l1.2 1.2M238.7 99.8l-1.2 1.2M195.6 112.5l1.2 1.2M196.8 112.5l-1.2 1.2M78.1 250.9l1.2 1.2M78.1 256l1.2 1.2M79.3 250.9l-1.2 1.2M79.3 256l-1.2 1.2M93.4 253.4l1.2 1.2M94.6 253.4l-1.2 1.2"/>
<path d="M123.9 255.3l1.2 1.3M123.9 250.3l1.2 1.2M125.1 255.3l-1.2 1.3M125.1 250.3l-1.2 1.2M139.1 252.8l1.2 1.2M140.3 252.8l-1.2 1.2M166.4 250.9l1.2 1.2M166.4 253.4l1.2 1.2M166.4 248.3l1.2 1.3M167.6 250.9l-1.2 1.2M167.6 253.4l-1.2 1.2M167.6 248.3l-1.2 1.3"/>
<path d="M181.6 250.9l1.3 1.2M182.9 250.9l-1.3 1.2M78.1 271.2l1.2 1.2M78.1 266.1l1.2 1.2M79.3 271.2l-1.2 1.2M79.3 266.1l-1.2 1.2M93.4 268.7l1.2 1.2M94.6 268.7l-1.2 1.2M123.9 271.8l1.2 1.3M123.9 266.8l1.2 1.2M125.1 271.8l-1.2 1.3M125.1 266.8l-1.2 1.2"/>
<path d="M139.1 269.3l1.2 1.2M140.3 269.3l-1.2 1.2M165.8 269.9l1.2 1.3M165.8 264.9l1.2 1.2M165.8 267.4l1.2 1.2M167 269.9l-1.2 1.3M167 264.9l-1.2 1.2M167 267.4l-1.2 1.2M181 267.4l1.2 1.2M182.2 267.4l-1.2 1.2"/>
</g>
<g fill="#009600" stroke="#009600" stroke-width=".19">
<circle cx="181.2" cy="148.6" r=".46"/>
<circle cx="181.1" cy="151.2" r=".46"/>
<circle cx="236.4" cy="148.6" r=".46"/>
<circle cx="236.3" cy="151.2" r=".46"/>
<circle cx="78.7" cy="219.7" r=".46"/>
<circle cx="69.8" cy="214.7" r=".46"/>
<circle cx="74.3" cy="214.7" r=".46"/>
<circle cx="74.3" cy="189.9" r=".46"/>
<circle cx="74.3" cy="219.7" r=".46"/>
<circle cx="71.9" cy="155.6" r=".46"/>
<circle cx="71.9" cy="153.1" r=".46"/>
</g>
<text font-size="2.8" fill="#840000" x="301" y="277.3">Title: MSX Slot Expander X4</text>
<g font-size="2.1" fill="#840000">
<text x="68.1" y="100.6">/CS1</text>
<text x="88.5" y="100.6">/CS2</text>
<text x="176.1" y="98.7">/CS12</text>
<text x="177.3" y="96.2">/CS1</text>
<text x="197.7" y="101.2">/RFSH</text>
<text x="197.7" y="96.2">/CS2</text>
<text x="231.3" y="98.7">/CS12</text>
<text x="232.5" y="96.2">/CS1</text>
<text x="253" y="101.2">/RFSH</text>
<text x="253" y="96.2">/CS2</text>
<text x="66.9" y="103.1">/CS12</text>
<text x="88.5" y="103.1">/SLTSL</text>
<text x="88.5" y="105.7">/RFSH</text>
<text x="176" y="103.8">/WAIT</text>
<text x="178.5" y="106.3">/M1</text>
<text x="197.7" y="103.8">/INT</text>
<text x="197.7" y="106.3">/BUSDIR0</text>
<text x="231.2" y="103.8">/WAIT</text>
<text x="233.7" y="106.3">/M1</text>
<text x="253" y="103.8">/INT</text>
<text x="253" y="106.3">/BUSDIR1</text>
<text x="66.8" y="113.3">/IORQ</text>
<text x="66.8" y="108.2">/WAIT</text>
<text x="69.2" y="110.8">/M1</text>
<text x="88.5" y="110.8">/BUSDIR</text>
<text x="88.5" y="108.2">/INT</text>
<text x="88.5" y="113.3">/MERQ</text>
<text x="174.3" y="113.9">/RESET</text>
<text x="176" y="108.9">/IORQ</text>
<text x="177.9" y="111.4">/WR</text>
<text x="197.7" y="111.4">/RD</text>
<text x="197.7" y="108.9">/MERQ</text>
<text x="229.6" y="113.9">/RESET</text>
<text x="231.2" y="108.9">/IORQ</text>
<text x="233.1" y="111.4">/WR</text>
<text x="253" y="108.9">/MERQ</text>
<text x="253" y="111.4">/RD</text>
<text x="65.1" y="118.4">/RESET</text>
<text x="68.6" y="115.8">/WR</text>
<text x="88.5" y="115.8">/RD</text>
<text x="178.1" y="119">A11</text>
<text x="179.3" y="116.5">A9</text>
<text x="197.7" y="119">A10</text>
<text x="197.7" y="116.5">A15</text>
<text x="233.3" y="119">A11</text>
<text x="234.5" y="116.5">A9</text>
<text x="253" y="116.5">A15</text>
<text x="253" y="119">A10</text>
<text x="68.9" y="123.5">A11</text>
<text x="70.1" y="120.9">A9</text>
<text x="88.5" y="123.5">A10</text>
<text x="88.5" y="120.9">A15</text>
<text x="178.1" y="124.1">A12</text>
<text x="179.3" y="121.6">A7</text>
<text x="197.7" y="121.6">A6</text>
<text x="197.7" y="124.1">A8</text>
<text x="233.3" y="124.1">A12</text>
<text x="234.5" y="121.6">A7</text>
<text x="253" y="124.1">A8</text>
<text x="253" y="121.6">A6</text>
<text x="68.9" y="128.5">A12</text>
<text x="68.9" y="131.1">A14</text>
<text x="70.1" y="126">A7</text>
<text x="88.5" y="131.1">A13</text>
<text x="88.5" y="126">A6</text>
<text x="88.5" y="128.5">A8</text>
<text x="178.1" y="126.6">A14</text>
<text x="179.3" y="131.7">A3</text>
<text x="179.3" y="129.2">A1</text>
<text x="197.7" y="131.7">A2</text>
<text x="197.7" y="126.6">A13</text>
<text x="197.7" y="129.2">A0</text>
<text x="233.3" y="126.6">A14</text>
<text x="234.5" y="129.2">A1</text>
<text x="234.5" y="131.7">A3</text>
<text x="253" y="129.2">A0</text>
<text x="253" y="126.6">A13</text>
<text x="253" y="131.7">A2</text>
<text x="70.1" y="136.2">A3</text>
<text x="70.1" y="133.6">A1</text>
<text x="88.5" y="133.6">A0</text>
<text x="88.5" y="136.2">A2</text>
<text x="179.3" y="134.3">A5</text>
<text x="179.3" y="136.8">D1</text>
<text x="197.7" y="134.3">A4</text>
<text x="197.7" y="136.8">D0</text>
<text x="234.5" y="134.3">A5</text>
<text x="234.5" y="136.8">D1</text>
<text x="253" y="134.3">A4</text>
<text x="253" y="136.8">D0</text>
<text x="70.1" y="143.8">D3</text>
<text x="70.1" y="141.2">D1</text>
<text x="70.1" y="138.7">A5</text>
<text x="88.5" y="143.8">D2</text>
<text x="88.5" y="141.2">D0</text>
<text x="88.5" y="138.7">A4</text>
<text x="179.3" y="141.9">D5</text>
<text x="179.3" y="139.3">D3</text>
<text x="197.7" y="141.9">D4</text>
<text x="197.7" y="139.3">D2</text>
<text x="234.5" y="141.9">D5</text>
<text x="234.5" y="139.3">D3</text>
<text x="253" y="139.3">D2</text>
<text x="253" y="141.9">D4</text>
<text x="70.1" y="146.3">D5</text>
<text x="70.1" y="148.9">D7</text>
<text x="88.5" y="148.9">D6</text>
<text x="88.5" y="146.3">D4</text>
<text x="179.3" y="144.4">D7</text>
<text x="197.7" y="149.5">SW1</text>
<text x="197.7" y="144.4">D6</text>
<text x="197.7" y="147">CLOCK</text>
<text x="234.5" y="144.4">D7</text>
<text x="253" y="144.4">D6</text>
<text x="253" y="147">CLOCK</text>
<text x="253" y="149.5">SW1</text>
<text x="88.5" y="151.4">CLOCK</text>
<text x="88.5" y="153.9">SW1</text>
<text x="197.7" y="152">SW2</text>
<text x="197.7" y="154.6">+12V</text>
<text x="253" y="154.6">+12V</text>
<text x="253" y="152">SW2</text>
<text x="63" y="161.6">SOUNDIN</text>
<text x="88.5" y="159">+12V</text>
<text x="88.5" y="161.6">-12V</text>
<text x="88.5" y="156.5">SW2</text>
<text x="173.1" y="157.1">SOUND0</text>
<text x="197.7" y="157.1">-12V</text>
<text x="228.4" y="157.1">SOUND1</text>
<text x="253" y="157.1">-12V</text>
<text x="240.9" y="183.8">/BUSDIR0</text>
<text x="61.7" y="190.8">SOUNDIN</text>
<text x="86" y="188.2">SOUND0</text>
<text x="240.9" y="188.9">/BUSDIR1</text>
<text x="86" y="193.3">SOUND1</text>
<text x="187.2" y="197.8">/BUSDIR</text>
<text x="240.9" y="195.2">/BUSDIR2</text>
<text x="240.9" y="200.3">/BUSDIR3</text>
<text x="188" y="219.3">/SLTSL</text>
<text x="191.7" y="224.4">/RD</text>
<text x="301" y="267.8">RCC</text>
<text x="301" y="264.8">Schema 2: Expander</text>
<text x="301" y="273.5">File: MSX_Expander_X4.kicad_sch</text>
<text x="301" y="270.8">Sheet: /</text>
<text x="301" y="280.9">Size: A3</text>
<text x="323" y="280.9">Date: 2023-02-23</text>
<text x="386" y="280.9">Rev: 1</text>
<text x="301" y="283.7">KiCad E.D.A. kicad (6.0.7)</text>
<text x="386" y="283.7">Id: 1/1</text>
</g>
<g font-size="1.8" fill="#840000">
<text x="35" y="11.7">1</text>
<text x="85" y="11.7">2</text>
<text x="135" y="11.7">3</text>
<text x="185" y="11.7">4</text>
<text x="235" y="11.7">5</text>
<text x="285" y="11.7">6</text>
<text x="335" y="11.7">7</text>
<text x="385" y="11.7">8</text>
<text x="10.3" y="35.7">A</text>
<text x="408.3" y="35.7">A</text>
<text x="10.3" y="85.7">B</text>
<text x="408.3" y="85.7">B</text>
<text x="197.5" y="98.6">EXP_SLTSL0</text>
<text x="252.7" y="98.6">EXP_SLTSL1</text>
<text x="61.9" y="105.5">EXP_SLTSL0</text>
<text x="88.3" y="118.2">EXP_SLTSL1</text>
<text x="10.3" y="135.7">C</text>
<text x="408.3" y="135.7">C</text>
<text x="10.3" y="185.7">D</text>
<text x="408.3" y="185.7">D</text>
<text x="10.4" y="235.7">E</text>
<text x="408.4" y="235.7">E</text>
<text x="10.4" y="285.7">F</text>
<text x="35" y="286.7">1</text>
<text x="85" y="286.7">2</text>
<text x="135" y="286.7">3</text>
<text x="185" y="286.7">4</text>
<text x="235" y="286.7">5</text>
<text x="285" y="286.7">6</text>
<text x="335" y="286.7">7</text>
<text x="385" y="286.7">8</text>
<text x="408.4" y="285.7">F</text>
</g>
<g font-size="1.8" fill="#006464">
<text x="187.6" y="87.7">J2</text>
<text x="242.9" y="87.7">J3</text>
<text x="71.5" y="95.3">IDC50P - MSX BUS</text>
<text x="78.4" y="92.1">J1</text>
<text x="181.2" y="90.8">MSX SUB-SLOT 0</text>
<text x="236.4" y="90.8">MSX SUB-SLOT 1</text>
<text x="167.9" y="140.4">+5V</text>
<text x="223.2" y="140.4">+5V</text>
<text x="58.7" y="144.8">+5V</text>
<text x="161.9" y="154.3">GND</text>
<text x="217.1" y="154.3">GND</text>
<text x="52.6" y="158.8">GND</text>
<text x="228.7" y="181">74LS08</text>
<text x="76.5" y="188">2K2</text>
<text x="77" y="190">R8</text>
<text x="230.6" y="186.1">U9A</text>
<text x="76.5" y="193.1">2K2</text>
<text x="77" y="195.1">R9</text>
<text x="202.6" y="192.4">74LS11</text>
<text x="204" y="197.5">U5C</text>
<text x="228.7" y="192.4">74LS08</text>
<text x="230.6" y="197.5">U9B</text>
<text x="63.1" y="211.7">+5V</text>
<text x="202.7" y="221.7">U7B</text>
<text x="206.5" y="217.8">74LS32</text>
<text x="68.8" y="222.3">C1</text>
<text x="73.2" y="222.3">C2</text>
<text x="77.7" y="222.3">C3</text>
<text x="65.7" y="244.7">+5V</text>
<text x="106.9" y="243.4">+5V</text>
<text x="153.9" y="242.8">+5V</text>
<text x="83.3" y="249.6">74LS08</text>
<text x="110.4" y="250.9">74LS32</text>
<text x="128.3" y="249">74LS32</text>
<text x="170.9" y="247.1">74LS11</text>
<text x="68.6" y="257.5" transform="rotate(-90 68.6 257.5)">VCC</text>
<text x="69.1" y="252.1">74LS08</text>
<text x="84" y="254.7">U9D</text>
<text x="109.9" y="256.2" transform="rotate(-90 109.9 256.2)">VCC</text>
<text x="130.3" y="254">U7C</text>
<text x="153.3" y="257.8">U5D</text>
<text x="156.8" y="255.6" transform="rotate(-90 156.8 255.6)">VCC</text>
<text x="172.2" y="252.1">U5A</text>
<text x="66.2" y="260.4">U9E</text>
<text x="107.5" y="259.8">U7E</text>
<text x="153.6" y="260.4">74LS11</text>
<text x="170.3" y="263.6">74LS11</text>
<text x="68.6" y="267" transform="rotate(-90 68.6 267)">GND</text>
<text x="83.3" y="264.8">74LS08</text>
<text x="84" y="269.9">U9C</text>
<text x="109.9" y="265.7" transform="rotate(-90 109.9 265.7)">GND</text>
<text x="128.3" y="265.5">74LS32</text>
<text x="156.8" y="265.1" transform="rotate(-90 156.8 265.1)">GND</text>
<text x="171.6" y="268.6">U5B</text>
<text x="130.3" y="270.5">U7D</text>
</g>
<g font-size="1.8" fill="#a90000">
<text x="184.9" y="95">1</text>
<text x="193.8" y="95">2</text>
<text x="240.2" y="95">1</text>
<text x="249.1" y="95">2</text>
<text x="75.7" y="99.5">1</text>
<text x="84.6" y="99.5">2</text>
<text x="184.9" y="97.6">3</text>
<text x="184.9" y="100.1">5</text>
<text x="193.8" y="97.6">4</text>
<text x="193.8" y="100.1">6</text>
<text x="240.2" y="97.6">3</text>
<text x="240.2" y="100.1">5</text>
<text x="249.1" y="97.6">4</text>
<text x="249.1" y="100.1">6</text>
<text x="75.7" y="102">3</text>
<text x="75.7" y="104.6">5</text>
<text x="75.7" y="107.1">7</text>
<text x="84.6" y="102">4</text>
<text x="84.6" y="104.6">6</text>
<text x="84.6" y="107.1">8</text>
<text x="184.4" y="107.7">11</text>
<text x="184.9" y="102.7">7</text>
<text x="184.9" y="105.2">9</text>
<text x="193.3" y="105.2">10</text>
<text x="193.3" y="107.7">12</text>
<text x="193.8" y="102.7">8</text>
<text x="239.7" y="107.7">11</text>
<text x="240.2" y="102.7">7</text>
<text x="240.2" y="105.2">9</text>
<text x="248.6" y="105.2">10</text>
<text x="248.6" y="107.7">12</text>
<text x="249.1" y="102.7">8</text>
<text x="75.2" y="112.2">11</text>
<text x="75.7" y="109.6">9</text>
<text x="84.1" y="109.6">10</text>
<text x="84.1" y="112.2">12</text>
<text x="184.4" y="110.3">13</text>
<text x="184.4" y="112.8">15</text>
<text x="193.3" y="110.3">14</text>
<text x="193.3" y="112.8">16</text>
<text x="239.7" y="110.3">13</text>
<text x="239.7" y="112.8">15</text>
<text x="248.6" y="110.3">14</text>
<text x="248.6" y="112.8">16</text>
<text x="75.2" y="114.7">13</text>
<text x="75.2" y="117.3">15</text>
<text x="75.2" y="119.8">17</text>
<text x="84.1" y="114.7">14</text>
<text x="84.1" y="117.3">16</text>
<text x="84.1" y="119.8">18</text>
<text x="184.4" y="115.4">17</text>
<text x="184.4" y="117.9">19</text>
<text x="193.3" y="115.4">18</text>
<text x="193.3" y="117.9">20</text>
<text x="239.7" y="115.4">17</text>
<text x="239.7" y="117.9">19</text>
<text x="248.6" y="115.4">18</text>
<text x="248.6" y="117.9">20</text>
<text x="75.2" y="122.3">19</text>
<text x="75.2" y="124.9">21</text>
<text x="84.1" y="122.3">20</text>
<text x="84.1" y="124.9">22</text>
<text x="184.4" y="120.4">21</text>
<text x="184.4" y="123">23</text>
<text x="184.4" y="125.5">25</text>
<text x="193.3" y="120.4">22</text>
<text x="193.3" y="123">24</text>
<text x="193.3" y="125.5">26</text>
<text x="239.7" y="120.4">21</text>
<text x="239.7" y="123">23</text>
<text x="239.7" y="125.5">25</text>
<text x="248.6" y="120.4">22</text>
<text x="248.6" y="123">24</text>
<text x="248.6" y="125.5">26</text>
<text x="75.2" y="127.4">23</text>
<text x="75.2" y="130">25</text>
<text x="84.1" y="127.4">24</text>
<text x="84.1" y="130">26</text>
<text x="184.4" y="128.1">27</text>
<text x="184.4" y="130.6">29</text>
<text x="193.3" y="128.1">28</text>
<text x="193.3" y="130.6">30</text>
<text x="239.7" y="128.1">27</text>
<text x="239.7" y="130.6">29</text>
<text x="248.6" y="128.1">28</text>
<text x="248.6" y="130.6">30</text>
<text x="75.2" y="132.5">27</text>
<text x="75.2" y="135">29</text>
<text x="75.2" y="137.6">31</text>
<text x="84.1" y="132.5">28</text>
<text x="84.1" y="135">30</text>
<text x="84.1" y="137.6">32</text>
<text x="184.4" y="133.1">31</text>
<text x="184.4" y="135.7">33</text>
<text x="193.3" y="133.1">32</text>
<text x="193.3" y="135.7">34</text>
<text x="239.7" y="133.1">31</text>
<text x="239.7" y="135.7">33</text>
<text x="248.6" y="133.1">32</text>
<text x="248.6" y="135.7">34</text>
<text x="75.2" y="140.1">33</text>
<text x="75.2" y="142.7">35</text>
<text x="84.1" y="140.1">34</text>
<text x="84.1" y="142.7">36</text>
<text x="184.4" y="138.2">35</text>
<text x="184.4" y="140.8">37</text>
<text x="184.4" y="143.3">39</text>
<text x="193.3" y="138.2">36</text>
<text x="193.3" y="140.8">38</text>
<text x="193.3" y="143.3">40</text>
<text x="239.7" y="138.2">35</text>
<text x="239.7" y="140.8">37</text>
<text x="239.7" y="143.3">39</text>
<text x="248.6" y="138.2">36</text>
<text x="248.6" y="140.8">38</text>
<text x="248.6" y="143.3">40</text>
<text x="75.2" y="145.2">37</text>
<text x="75.2" y="147.7">39</text>
<text x="84.1" y="145.2">38</text>
<text x="84.1" y="147.7">40</text>
<text x="184.4" y="145.8">41</text>
<text x="184.4" y="148.4">43</text>
<text x="193.3" y="145.8">42</text>
<text x="193.3" y="148.4">44</text>
<text x="239.7" y="145.8">41</text>
<text x="239.7" y="148.4">43</text>
<text x="248.6" y="145.8">42</text>
<text x="248.6" y="148.4">44</text>
<text x="75.2" y="150.3">41</text>
<text x="75.2" y="152.8">43</text>
<text x="75.2" y="155.4">45</text>
<text x="84.1" y="150.3">42</text>
<text x="84.1" y="152.8">44</text>
<text x="84.1" y="155.4">46</text>
<text x="184.4" y="150.9">45</text>
<text x="184.4" y="153.5">47</text>
<text x="184.4" y="156">49</text>
<text x="193.3" y="150.9">46</text>
<text x="193.3" y="153.5">48</text>
<text x="193.3" y="156">50</text>
<text x="239.7" y="150.9">45</text>
<text x="239.7" y="153.5">47</text>
<text x="239.7" y="156">49</text>
<text x="248.6" y="150.9">46</text>
<text x="248.6" y="153.5">48</text>
<text x="248.6" y="156">50</text>
<text x="75.2" y="157.9">47</text>
<text x="75.2" y="160.4">49</text>
<text x="84.1" y="157.9">48</text>
<text x="84.1" y="160.4">50</text>
<text x="225.6" y="185.2">3</text>
<text x="237" y="182.7">1</text>
<text x="237" y="187.7">2</text>
<text x="198.9" y="196.6">8</text>
<text x="209.8" y="196.6">10</text>
<text x="210.3" y="194.1">9</text>
<text x="225.6" y="196.6">6</text>
<text x="237" y="194.1">4</text>
<text x="209.8" y="199.2">11</text>
<text x="237" y="199.2">5</text>
<text x="198.5" y="218.2">4</text>
<text x="209.7" y="220.8">6</text>
<text x="198.5" y="223.3">5</text>
<text x="67.7" y="251.2" transform="rotate(-90 67.7 251.2)">14</text>
<text x="79.7" y="251.2">12</text>
<text x="109" y="249.9" transform="rotate(-90 109 249.9)">14</text>
<text x="126.1" y="250.6">9</text>
<text x="156" y="249.3" transform="rotate(-90 156 249.3)">14</text>
<text x="168.4" y="248.7">1</text>
<text x="168.4" y="251.2">2</text>
<text x="179.4" y="251.2">12</text>
<text x="79.7" y="256.3">13</text>
<text x="91.1" y="253.8">11</text>
<text x="125.6" y="255.7">10</text>
<text x="137.3" y="253.1">8</text>
<text x="167.9" y="253.8">13</text>
<text x="80.2" y="266.5">9</text>
<text x="91.6" y="269">8</text>
<text x="109" y="269.8" transform="rotate(-90 109 269.8)">7</text>
<text x="125.6" y="267.1">12</text>
<text x="136.8" y="269.7">11</text>
<text x="156" y="269.1" transform="rotate(-90 156 269.1)">7</text>
<text x="167.8" y="265.2">3</text>
<text x="167.8" y="267.8">4</text>
<text x="179.2" y="267.8">6</text>
<text x="67.7" y="271" transform="rotate(-90 67.7 271)">7</text>
<text x="79.7" y="271.6">10</text>
<text x="125.6" y="272.2">13</text>
<text x="167.8" y="270.3">5</text>
</g>
<g font-size="1.4" fill="#006464">
<text x="84.2" y="220.2">GND</text>
<text x="68.9" y="273.6">GND</text>
<text x="110.2" y="272.3">GND</text>
<text x="157.2" y="271.7">GND</text>
</g>
</svg>
